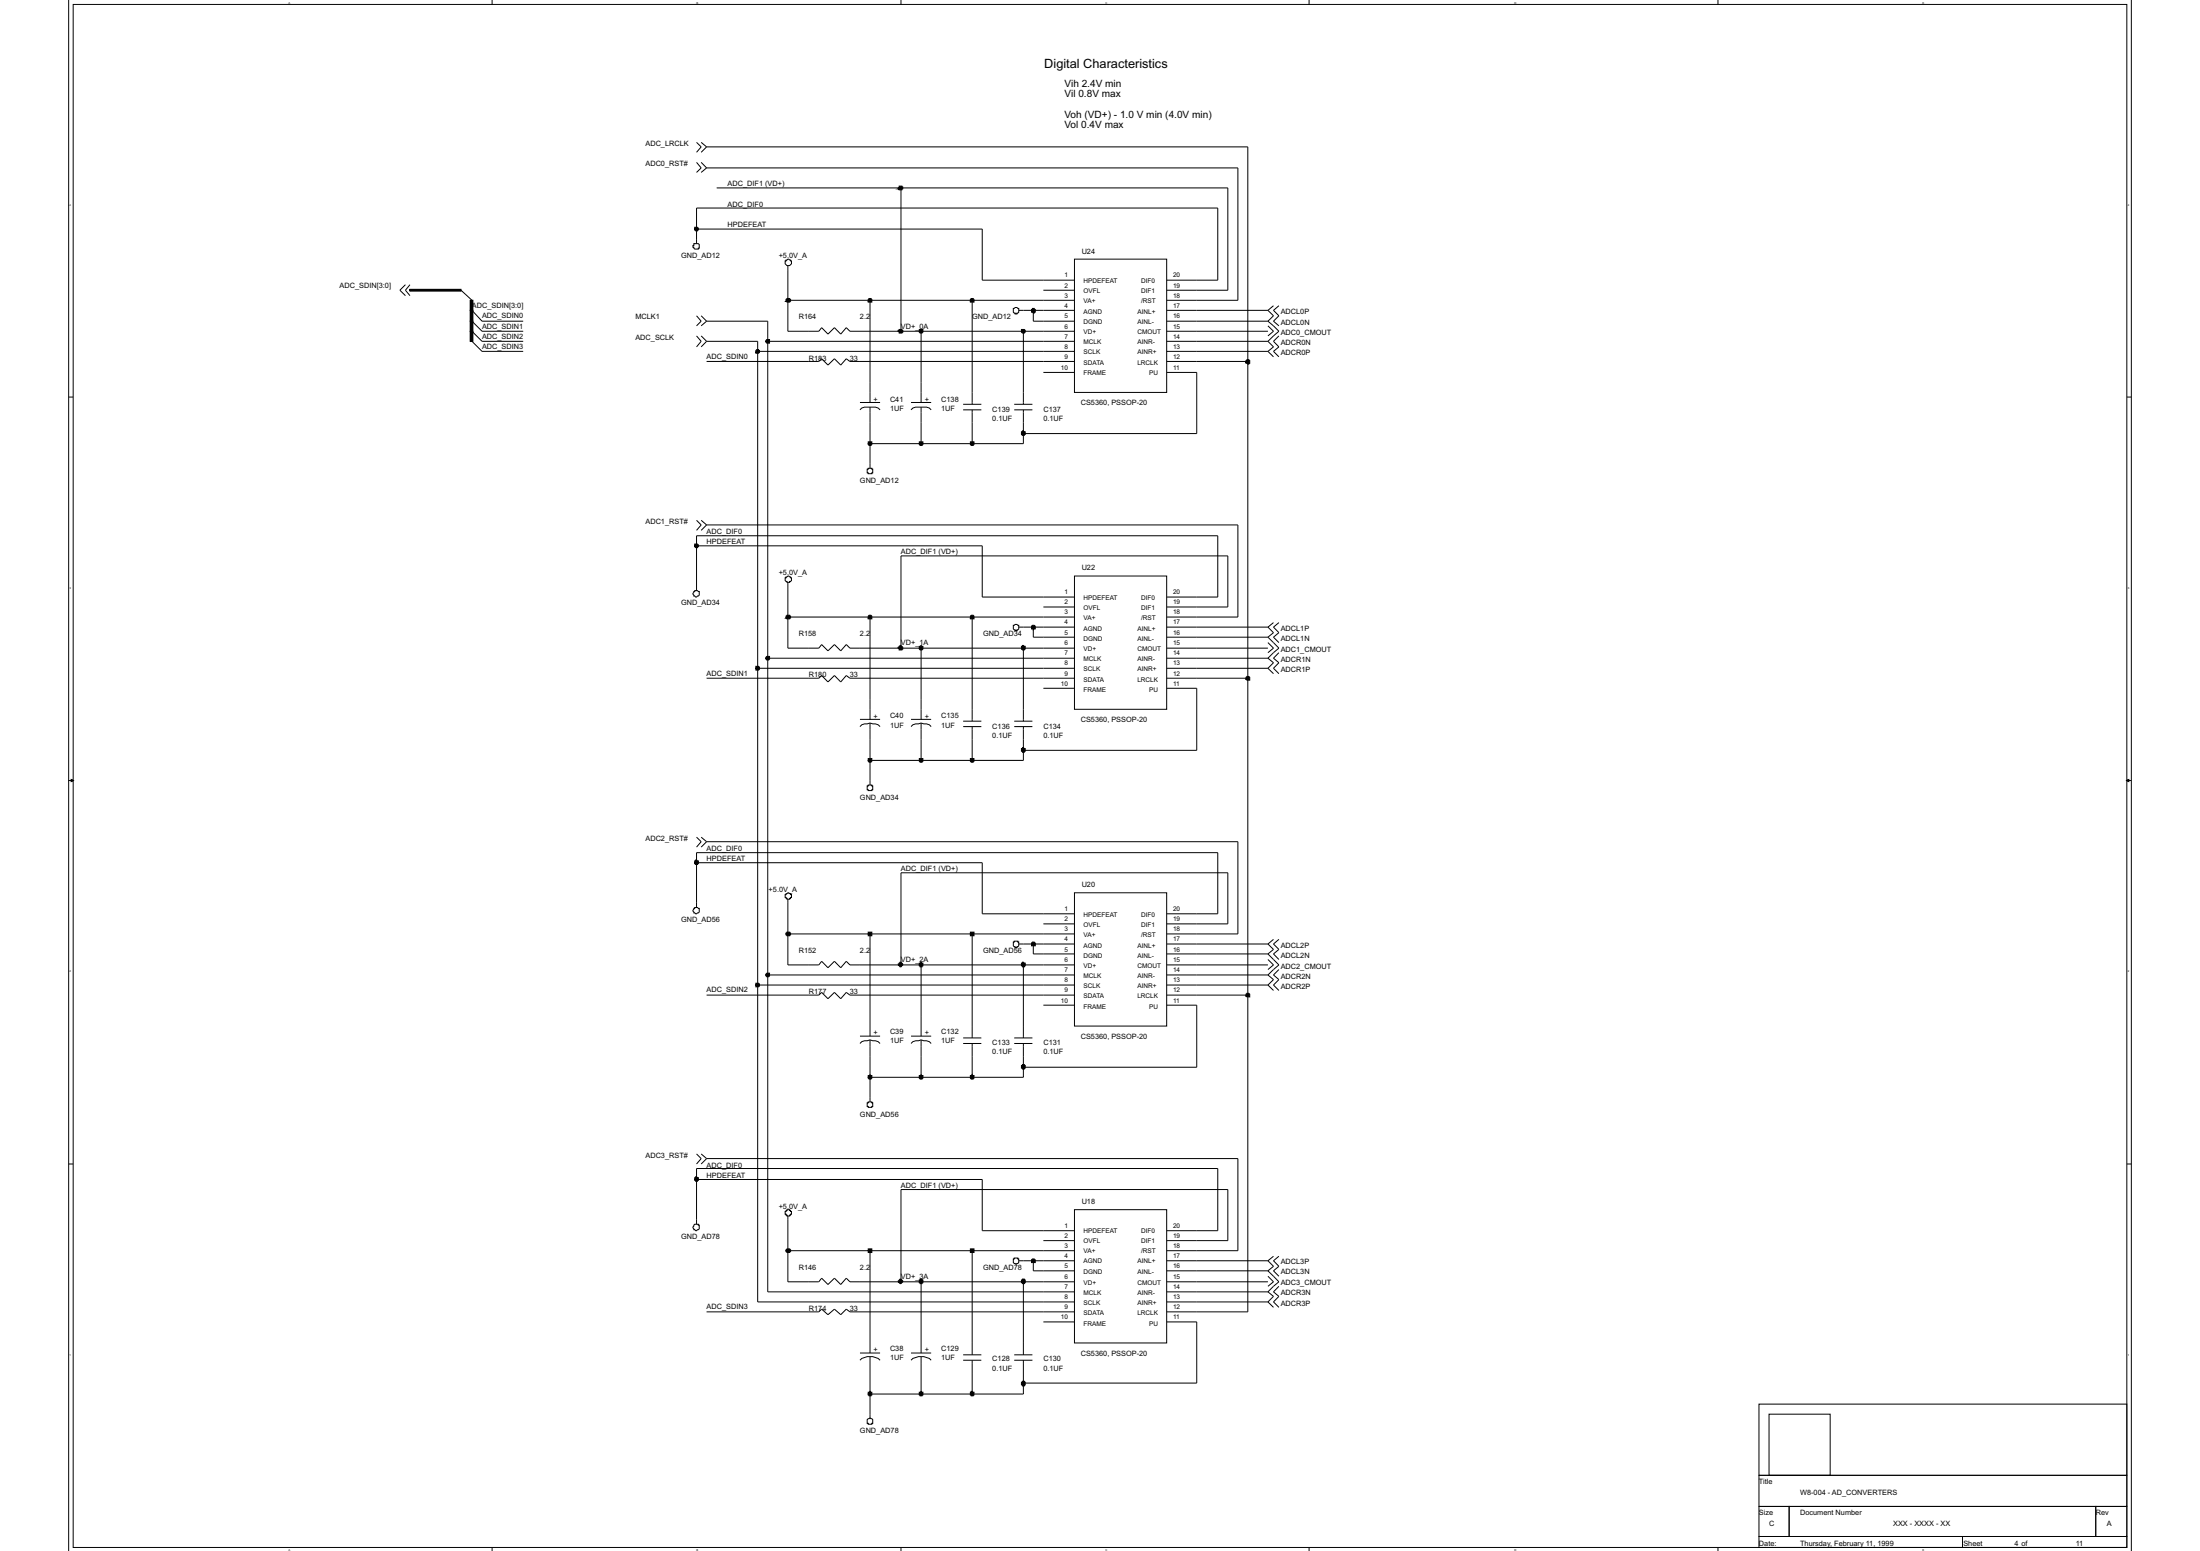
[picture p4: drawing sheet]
<svg xmlns="http://www.w3.org/2000/svg" width="210mm" height="148mm" viewBox="0 0 210 148" stroke-linecap="round" stroke-linejoin="round" font-family="sans-serif">
<g fill="none" stroke="#010202" stroke-width=".1">
<path d="M6.6 0v148.1M47 0v.4M86 0v.4M125 0v.4M164 0v.4M203.4 -.1v148.2M7 .4h196v147.3h-196zM6.6 37.9h.4M203 37.9h.4M47 147.7v.4M86 147.7v.4M125 147.7v.4"/>
<path d="M164 147.7v.4"/>
</g>
<path d="M6.8 74.4l.2 .1-.2 .1z" fill="#010202"/>
<path d="M6.8 74.4l.2 .1-.2 .1z" fill="none" stroke="#010202" stroke-width=".1"/>
<path d="M203 74.5l.2-.1v.2z" fill="#010202"/>
<path d="M6.6 74.5h.4M203 74.5l.2-.1v.2zM203 74.5h.4" fill="none" stroke="#010202" stroke-width=".1"/>
<path d="M6.8 74.4l.2 .1-.2 .1z" fill="#010202"/>
<path d="M6.8 74.4l.2 .1-.2 .1z" fill="none" stroke="#010202" stroke-width=".1"/>
<path d="M203 74.5l.2-.1v.2z" fill="#010202"/>
<path d="M203 74.5l.2-.1v.2zM6.6 111.1h.4M203 111.1h.4" fill="none" stroke="#010202" stroke-width=".1"/>
<path d="M6.8 74.4l.2 .1-.2 .1z" fill="#010202"/>
<path d="M6.8 74.4l.2 .1-.2 .1z" fill="none" stroke="#010202" stroke-width=".1"/>
<path d="M203 74.5l.2-.1v.2z" fill="#010202"/>
<g fill="none" stroke="#010202" stroke-width=".1">
<path d="M77.2 31.6h1l.2-.3 .6 .6 .6-.6 .7 .6 .5-.6 .3 .3h4.9M77.2 34.5h1l.2-.3 .6 .6 .6-.6 .7 .6 .5-.6 .3 .3h1M82.1 38.4h1.9M83 38.8a.99 .99 0 0 1 1 .3M83 38.8a.97 .97 0 0 0-.9 .3M83 36.5v1.9M83 38.8v1.5M87 38.4h1.9M87.9 38.8a.99 .99 0 0 1 1 .3M87.9 38.8a.99 .99 0 0 0-.9 .3M87.9 36.5v1.9M87.9 38.8v1.5"/>
<path d="M91.9 39.1h1.8M91.9 38.6h1.8M92.8 37.4v1.2M92.8 39.1v1.2M96.8 39.1h1.7M96.8 38.6h1.7M97.7 31.6v7M97.7 39.1v1.2M99.6 31.6h3M99.6 34.5h3M99.6 26.7h3M99.6 27.7h3"/>
<path d="M99.6 28.7h3M99.6 29.6h3M99.6 30.6h3M99.6 32.6h3M99.6 33.5h3M99.6 35.5h3M102.6 24.7h8.8v12.7h-8.8zM111.4 31.6h2.8M111.4 34.5h2.8M111.4 26.7h2.8M111.4 27.7h2.8M111.4 28.7h2.8"/>
<path d="M111.4 29.6h2.8M111.4 30.6h2.8M111.4 32.6h2.8M111.4 33.5h2.8M111.4 35.5h2.8M99.6 57h3M99.6 57.9h3M99.6 58.9h3M99.6 59.8h3M102.6 55h8.8v12.7h-8.8zM111.4 57h2.8M111.4 57.9h2.8"/>
<path d="M111.4 58.9h2.8M111.4 59.8h2.8M77.2 61.8h1l.2-.3 .6 .6 .6-.6 .7 .6 .5-.6 .3 .3h1M77.2 64.7h1l.2-.2 .6 .6 .6-.6 .7 .6 .5-.6 .3 .2h1M82.1 68.6h1.9M83 69l.8 .2 .2 .1M83 69l-.7 .2-.2 .1M83 66.7v1.9M83 69v1.6M87 68.6h1.9M87.9 69l.8 .2 .2 .1M87.9 69l-.8 .2-.1 .1"/>
<path d="M87.9 66.7v1.9M87.9 69v1.6M91.9 69.3h1.8M91.9 68.8h1.8M92.8 67.7v1.1M92.8 69.3v1.3M96.8 69.3h1.7M96.8 68.8h1.7M97.7 67.7v1.1M97.7 69.3v1.3M99.6 61.8h3M99.6 64.7h3"/>
<path d="M99.6 60.8h3M99.6 62.8h3M99.6 63.8h3M99.6 65.7h3M111.4 61.8h2.8M111.4 64.7h2.8M111.4 60.8h2.8M111.4 62.8h2.8M111.4 63.8h2.8M111.4 65.7h2.8M203 74.5l.2-.1v.2zM77.2 92.1h1l.2-.4 .6 .6 .6-.6 .7 .6 .5-.6 .3 .4h1"/>
<path d="M77.2 95h1l.2-.3 .6 .6 .6-.6 .7 .6 .5-.6 .3 .3h1M82.1 98.9h1.9M83 99.2l.8 .2 .2 .2M83 99.2l-.7 .2-.2 .2M83 97v1.9M83 99.2v1.6M87 98.9h1.9M87.9 99.2l.8 .2 .2 .2M87.9 99.2l-.8 .2-.1 .2M87.9 97v1.9M87.9 99.2v1.6M91.9 99.6h1.8"/>
<path d="M91.9 99h1.8M92.8 97.9v1.1M92.8 99.6v1.2M96.8 99.6h1.7M96.8 99h1.7M97.7 97.9v1.1M97.7 99.6v1.2M99.6 92.1h3M99.6 87.2h3M99.6 88.2h3M99.6 89.1h3M99.6 90.1h3"/>
<path d="M99.6 91h3M99.6 93h3M99.6 94h3M99.6 95h3M99.6 95.9h3M102.6 85.2h8.8v12.7h-8.8zM111.4 92.1h2.8M111.4 87.2h2.8M111.4 88.2h2.8M111.4 89.1h2.8M111.4 90.1h2.8M111.4 91h2.8"/>
<path d="M111.4 93h2.8M111.4 94h2.8M111.4 95h2.8M111.4 95.9h2.8M99.6 117.4h3M99.6 118.4h3M99.6 119.3h3M102.6 115.4h8.8v12.7h-8.8zM111.4 117.4h2.8M111.4 118.4h2.8M111.4 119.3h2.8M77.2 122.3h1l.2-.3 .6 .6 .6-.6 .7 .6 .5-.6 .3 .3h1"/>
<path d="M77.2 125.2h1l.2-.3 .6 .6 .6-.6 .7 .6 .5-.6 .3 .3h1M82.1 129.1h1.9M83 129.5a1.44 1.44 0 0 1 1 .3M83 129.5a1.38 1.38 0 0 0-.9 .3M83 127.1v2M83 129.5v1.5M87 129.1h1.9M87.9 129.5a1.44 1.44 0 0 1 1 .3M87.9 129.5a1.44 1.44 0 0 0-.9 .3M87.9 127.1v2M87.9 129.5v1.5M91.9 129.8h1.8"/>
<path d="M91.9 129.3h1.8M92.8 128.1v1.2M92.8 129.8v1.2M96.8 129.8h1.7M96.8 129.3h1.7M97.7 128.1v1.2M97.7 129.8v1.2M99.6 122.3h3M99.6 120.3h3M99.6 121.3h3M99.6 123.3h3M99.6 124.2h3"/>
<path d="M99.6 125.2h3M99.6 126.1h3M111.4 122.3h2.8M111.4 120.3h2.8M111.4 121.3h2.8M111.4 123.3h2.8M111.4 124.2h2.8M111.4 125.2h2.8M111.4 126.1h2.8M167.9 134h35.1v6.8h-35.1zM167.9 140.8h35.1v2.9h-35.1zM167.9 143.7h2.9v2.9h-2.9z"/>
<path d="M167.9 146.6h19.4v1.1h-19.4zM170.8 143.7h29.2v2.9h-29.2zM187.3 146.6h15.7v1.1h-15.7zM200 143.7h3v2.9h-3z"/>
</g>
<path d="M97.5 31.4h.3l.1 .3-.3 .1-.1-.2h.2h-.2z" fill="#010202"/>
<path d="M87.9 31.6v4.9M97.5 31.4h.3l.1 .3-.3 .1-.1-.2h.2h-.2zM97.7 31.6h1.9" fill="none" stroke="#010202" stroke-width=".1"/>
<path d="M87.8 31.4h.3v.3l-.3 .1v-.2h.1h-.1z" fill="#010202"/>
<path d="M75.2 28.7v2.9h2M87.8 31.4h.3v.3l-.3 .1v-.2h.1h-.1zM87.9 31.6h9.8M92.8 28.7h6.8" fill="none" stroke="#010202" stroke-width=".1"/>
<path d="M92.6 28.6l.3-.1 .1 .1v.2h-.4v-.1h.2h-.2z" fill="#010202"/>
<path d="M75.2 25.8v2.9M83 28.7h9.8v8.7M92.6 28.6l.3-.1 .1 .1v.2h-.4v-.1h.2h-.2z" fill="none" stroke="#010202" stroke-width=".1"/>
<path d="M83 28.5l.2 .1v.2h-.3v-.1h.1h-.1z" fill="#010202"/>
<path d="M75.2 28.7h7.8v7.8M83 28.5l.2 .1v.2h-.3v-.1h.1h-.1z" fill="none" stroke="#010202" stroke-width=".1"/>
<path d="M75 28.6h.1v-.1h.3l.1 .2h-.1v.1h-.3v-.1h-.1h.2h-.2z" fill="#010202"/>
<path d="M86 17.9h31.2v9.8h-3M75 28.6h.1v-.1h.3l.1 .2h-.1v.1h-.3v-.1h-.1h.2h-.2zM114.2 33.5h6.8" fill="none" stroke="#010202" stroke-width=".1"/>
<path d="M85.8 17.8h.3h.1l-.1 .3h-.3v-.1h-.1l.3-.1-.3 .1z" fill="#010202"/>
<path d="M85.8 17.8h.3h.1l-.1 .3h-.3v-.1h-.1l.3-.1-.3 .1zM119.1 14v20.5h-4.9" fill="none" stroke="#010202" stroke-width=".1"/>
<path d="M118.9 34.4l.3-.1 .1 .1v.3h-.1h-.3v-.1l.2-.1-.2 .1z" fill="#010202"/>
<path d="M67.4 14h51.7M72.3 33.5h27.3M118.9 34.4l.3-.1 .1 .1v.3h-.1h-.3v-.1l.2-.1-.2 .1z" fill="none" stroke="#010202" stroke-width=".1"/>
<path d="M72.2 33.4h.3l-.1 .3h-.2v-.1l.1-.1-.1 .1z" fill="#010202"/>
<path d="M67.4 32.6h4.9v.9M67.4 30.6h5.9v2h26.3M72.2 33.4h.3l-.1 .3h-.2v-.1l.1-.1-.1 .1zM114.2 59.8h6.8M114.2 58.9h4M114.2 63.8h6.8M114.2 64.7h4.9v30.3" fill="none" stroke="#010202" stroke-width=".1"/>
<path d="M119 64.5l.3 .1v.3h-.3l-.1-.1 .2-.1-.2 .1z" fill="#010202"/>
<path d="M82.1 61.8h3.9M97.7 61.8v5.9M119 64.5l.3 .1v.3h-.3l-.1-.1 .2-.1-.2 .1z" fill="none" stroke="#010202" stroke-width=".1"/>
<path d="M97.5 61.7h.1v-.1l.3 .1v.2l-.3 .1-.1-.2h.2h-.2z" fill="#010202"/>
<path d="M87.9 61.8v4.9M97.5 61.7h.1v-.1l.3 .1v.2l-.3 .1-.1-.2h.2h-.2zM97.7 61.8h1.9" fill="none" stroke="#010202" stroke-width=".1"/>
<path d="M87.8 61.7l.1-.1 .2 .1v.2l-.1 .1-.2-.1v-.1h.1h-.1z" fill="#010202"/>
<path d="M75.2 58.9v2.9h2M92.8 58.9h6.8M87.8 61.7l.1-.1 .2 .1v.2l-.1 .1-.2-.1v-.1h.1h-.1zM87.9 61.8h9.8M87.9 70.6v2M97.7 71.6v1" fill="none" stroke="#010202" stroke-width=".1"/>
<path d="M92.6 58.8l.3-.1 .1 .1v.3h-.4v-.1l.2-.1-.2 .1z" fill="#010202"/>
<path d="M75.2 56v2.9M83 58.9h9.8v8.8M92.6 58.8l.3-.1 .1 .1v.3h-.4v-.1l.2-.1-.2 .1zM92.8 70.6v2" fill="none" stroke="#010202" stroke-width=".1"/>
<path d="M83 58.7l.2 .1v.3h-.3v-.1l.1-.1-.1 .1z" fill="#010202"/>
<path d="M75.2 58.9h7.8M83 58.7l.2 .1v.3h-.3v-.1l.1-.1-.1 .1z" fill="none" stroke="#010202" stroke-width=".1"/>
<path d="M75 58.8h.1v-.1h.3l.1 .3h-.1v.1h-.3v-.1h-.1l.2-.1-.2 .1z" fill="#010202"/>
<path d="M75 58.8h.1v-.1h.3l.1 .3h-.1v.1h-.3v-.1h-.1l.2-.1-.2 .1zM83 58.9v7.8M72.3 63.8h27.3" fill="none" stroke="#010202" stroke-width=".1"/>
<path d="M72.2 63.6h.2l.1 .1-.1 .2h-.2v-.1h.1h-.1z" fill="#010202"/>
<path d="M72.2 63.6h.2l.1 .1-.1 .2h-.2v-.1h.1h-.1zM82.1 92.1h3.9M97.7 92.1v5.8M114.2 90.1h6.8M114.2 94h6.8M114.2 89.1h4M114.2 95h4.9" fill="none" stroke="#010202" stroke-width=".1"/>
<path d="M97.5 91.9h.1v-.1l.3 .1v.3h-.1v.1l-.3-.1v-.1h.2h-.2z" fill="#010202"/>
<path d="M87.9 92.1v4.9M97.5 91.9h.1v-.1l.3 .1v.3h-.1v.1l-.3-.1v-.1h.2h-.2zM97.7 92.1h1.9" fill="none" stroke="#010202" stroke-width=".1"/>
<path d="M87.8 91.9l.1-.1 .2 .1v.3h-.1v.1h-.2v-.1v-.1h.1h-.1z" fill="#010202"/>
<path d="M75.2 89.1v3h2M87.8 91.9l.1-.1 .2 .1v.3h-.1v.1h-.2v-.1v-.1h.1h-.1zM87.9 92.1h9.8M92.8 89.1h6.8M87.9 100.8v2M97.7 101.8v1" fill="none" stroke="#010202" stroke-width=".1"/>
<path d="M92.6 88.9h.4v.4h-.4v-.2h.2h-.2z" fill="#010202"/>
<path d="M75.2 86.2v2.9M92.6 88.9h.4v.4h-.4v-.2h.2h-.2zM92.8 100.8v2" fill="none" stroke="#010202" stroke-width=".1"/>
<path d="M92.6 102.6l.2-.1v.1h.2v.3l-.3 .1-.1-.2h.2h-.2z" fill="#010202"/>
<path d="M83 89.1h9.8v8.8M92.6 102.6l.2-.1v.1h.2v.3l-.3 .1-.1-.2h.2h-.2z" fill="none" stroke="#010202" stroke-width=".1"/>
<path d="M82.9 88.9h.3v.4h-.3v-.2h.1h-.1z" fill="#010202"/>
<path d="M75.2 89.1h7.8M82.9 88.9h.3v.4h-.3v-.2h.1h-.1z" fill="none" stroke="#010202" stroke-width=".1"/>
<path d="M75 89h.1v-.1h.3l.1 .3h-.1v.1h-.3l-.1-.2h.2h-.2z" fill="#010202"/>
<path d="M75 89h.1v-.1h.3l.1 .3h-.1v.1h-.3l-.1-.2h.2h-.2zM83 89.1v7.9M99.6 94h-27.3v30.2" fill="none" stroke="#010202" stroke-width=".1"/>
<path d="M72.2 93.8h.2l.1 .3-.1 .1h-.2v-.2h.1h-.1z" fill="#010202"/>
<path d="M72.3 33.5v30.3M119.1 34.5v30.2M72.2 93.8h.2l.1 .3-.1 .1h-.2v-.2h.1h-.1zM119.1 95v30.2" fill="none" stroke="#010202" stroke-width=".1"/>
<path d="M119 94.8l.3 .1v.2h-.3l-.1-.1h.2h-.2z" fill="#010202"/>
<path d="M119 94.8l.3 .1v.2h-.3l-.1-.1h.2h-.2zM75.2 119.3h7.8M114.2 119.3h4M114.2 124.2h6.8" fill="none" stroke="#010202" stroke-width=".1"/>
<path d="M75 119.3h.1v-.1h.3l.1 .2h-.1v.1h-.3l-.1-.2h.2h-.2z" fill="#010202"/>
<path d="M75 119.3h.1v-.1h.3l.1 .2h-.1v.1h-.3l-.1-.2h.2h-.2zM75.2 116.4v2.9M83 119.3v7.8M99.6 119.3h-6.8v8.8M114.2 117.4h2M75.2 122.3h2M92.8 131v2M114.2 120.3h6.8M114.2 125.2h4.9" fill="none" stroke="#010202" stroke-width=".1"/>
<path d="M92.6 119.2h.4v.3h-.4v-.2h.2h-.2z" fill="#010202"/>
<path d="M75.2 119.3v3M83 119.3h9.8M92.6 119.2h.4v.3h-.4v-.2h.2h-.2zM72.3 124.2h27.3" fill="none" stroke="#010202" stroke-width=".1"/>
<path d="M82.9 119.2h.3v.3h-.3v-.2h.1h-.1z" fill="#010202"/>
<path d="M72.3 63.8v30.2M114.2 65.7v5.9h-16.5M82.9 119.2h.3v.3h-.3v-.2h.1h-.1z" fill="none" stroke="#010202" stroke-width=".1"/>
<path d="M97.5 71.4h.1v-.1l.3 .1v.3h-.1v.1l-.3-.1v-.1h.2h-.2z" fill="#010202"/>
<path d="M97.5 71.4h.1v-.1l.3 .1v.3h-.1v.1l-.3-.1v-.1h.2h-.2zM97.7 70.6v1M114.2 95.9v5.9h-16.5" fill="none" stroke="#010202" stroke-width=".1"/>
<path d="M97.5 101.7l.3-.1v.1h.1v.2l-.3 .1-.1-.2h.2h-.2z" fill="#010202"/>
<g fill="none" stroke="#010202" stroke-width=".1">
<path d="M86 17.9v13.7M67.4 34.5h9.8M82.1 34.5h17.5M114.2 31.6h6.8M67.4 64.7h9.8M82.1 64.7h17.5M114.2 61.8h6.8M67.4 95h9.8M82.1 95h17.5M114.2 92.1h6.8M97.5 101.7l.3-.1v.1h.1v.2l-.3 .1-.1-.2h.2h-.2zM97.7 100.8v1"/>
<path d="M67.4 125.2h9.8M82.1 125.2h17.5M114.2 122.3h6.8"/>
</g>
<path d="M85.7 31.5h.1v-.1h.3l.1 .3h-.1v.1h-.3l-.1-.2h.3h-.3z" fill="#010202"/>
<path d="M67.4 16h50.8v12.7h-4M68.4 17.9h17.6M85.7 31.5h.1v-.1h.3l.1 .3h-.1v.1h-.3l-.1-.2h.3h-.3zM86 31.6h1.9M86 83.3v8.8M117.2 83.3v4.9h-3" fill="none" stroke="#010202" stroke-width=".1"/>
<path d="M85.8 91.9l.2-.1v.1l.2 .1-.2 .3-.3-.2h.3h-.3z" fill="#010202"/>
<path d="M86 53v8.8M117.2 53v4.9h-3M85.8 91.9l.2-.1v.1l.2 .1-.2 .3-.3-.2h.3h-.3zM86 83.3h31.2M86 92.1h1.9" fill="none" stroke="#010202" stroke-width=".1"/>
<path d="M85.7 61.8l.3-.2v.1l.2 .1v.1h-.1v.1h-.3l-.1-.2h.3h-.3z" fill="#010202"/>
<path d="M86 53h31.2M85.7 61.8l.3-.2v.1l.2 .1v.1h-.1v.1h-.3l-.1-.2h.3h-.3zM86 61.8h1.9" fill="none" stroke="#010202" stroke-width=".1"/>
<path d="M44.9 28.7h.2v.9h-.2z" fill="#010202"/>
<path d="M44.9 28.7h.2v.9h-.2z" fill="none" stroke="#010202" stroke-width=".1"/>
<path d="M44.9 29.6h.2v1h-.2z" fill="#010202"/>
<path d="M44.9 29.6h.2v1h-.2z" fill="none" stroke="#010202" stroke-width=".1"/>
<path d="M44.9 30.6h.2v1h-.2z" fill="#010202"/>
<path d="M44.9 30.6h.2v1h-.2z" fill="none" stroke="#010202" stroke-width=".1"/>
<path d="M44.9 31.6h.2v1h-.2z" fill="#010202"/>
<g fill="none" stroke="#010202" stroke-width=".1">
<path d="M39.1 27.6h4.9v.2h-4.9zM44.9 31.6h.2v1h-.2zM46 30.6h3.9M46 31.6h3.9M46 32.6h3.9M46 33.5h3.9M73.3 32.6v30.2M114.2 30.6h6.8M114.2 32.6h6.8M114.2 29.6h6.8M67.4 50.1h50.8v8.8M114.2 60.8h6.8"/>
<path d="M114.2 62.8h6.8M67.4 80.3h50.8v8.8M114.2 91h6.8M114.2 93h6.8M67.4 110.6h50.8v8.7M114.2 121.3h6.8M114.2 123.3h6.8"/>
</g>
<path d="M39.1 27.7h4.9" fill="none" stroke="#010202" stroke-width=".17"/>
<path d="M73.2 32.4h.3v.3h-.3h-.1v-.1h.2h-.2z" fill="#010202"/>
<path d="M73.2 32.4h.3v.3h-.3h-.1v-.1h.2h-.2z" fill="none" stroke="#010202" stroke-width=".1"/>
<path d="M73.1 62.7l.1-.1h.3v.3l-.3 .1-.1-.2h.2h-.2z" fill="#010202"/>
<path d="M73.1 62.7l.1-.1h.3v.3l-.3 .1-.1-.2h.2h-.2zM99.6 62.8h-26.3v30.2" fill="none" stroke="#010202" stroke-width=".1"/>
<path d="M73.2 92.9h.3v.2l-.1 .1-.3-.1v-.1h.2h-.2z" fill="#010202"/>
<path d="M73.2 92.9h.3v.2l-.1 .1-.3-.1v-.1h.2h-.2zM99.6 93h-26.3v30.3h26.3M97.7 132h16.5" fill="none" stroke="#010202" stroke-width=".1"/>
<path d="M97.5 131.9h.1v-.1l.3 .1v.2h-.1v.1l-.3-.1 .2-.1-.2 .1z" fill="#010202"/>
<path d="M98.6 59.8v1h1M97.5 131.9h.1v-.1l.3 .1v.2h-.1v.1l-.3-.1 .2-.1-.2 .1zM97.7 131v2M114.2 126.1v5.9" fill="none" stroke="#010202" stroke-width=".1"/>
<path d="M98.5 59.8l.2-.1 .1 .1v.2l-.2 .1v-.1h-.1v-.1l.1-.1-.1 .1z" fill="#010202"/>
<path d="M98.5 59.8l.2-.1 .1 .1v.2l-.2 .1v-.1h-.1v-.1l.1-.1-.1 .1zM98.6 59.8h1M98.6 90.1h1M97.7 120.3h1.9M98.6 120.3v1" fill="none" stroke="#010202" stroke-width=".1"/>
<path d="M98.5 120.2l.2-.1 .1 .1v.3h-.3v-.1l.1-.1-.1 .1z" fill="#010202"/>
<path d="M97.7 59.8h.9M97.7 90.1h.9M98.6 91h1M98.5 120.2l.2-.1 .1 .1v.3h-.3v-.1l.1-.1-.1 .1zM98.6 121.3h1" fill="none" stroke="#010202" stroke-width=".1"/>
<path d="M98.5 89.9l.3 .1v.3h-.3v-.1l.1-.1-.1 .1z" fill="#010202"/>
<path d="M83 70.6v2h4.9M98.5 89.9l.3 .1v.3h-.3v-.1l.1-.1-.1 .1zM98.6 90.1v.9" fill="none" stroke="#010202" stroke-width=".1"/>
<path d="M87.8 72.4h.3v.2l-.1 .1-.2-.1h.1h-.1z" fill="#010202"/>
<path d="M87.8 72.4h.3v.2l-.1 .1-.2-.1h.1h-.1z" fill="none" stroke="#010202" stroke-width=".1"/>
<path d="M82.9 72.4h.3v.2l-.1 .1-.2-.1h.1h-.1z" fill="#010202"/>
<path d="M82.9 72.4h.3v.2l-.1 .1-.2-.1h.1h-.1zM83 72.6v1.9M92.8 72.6h4.9" fill="none" stroke="#010202" stroke-width=".1"/>
<path d="M92.6 72.4h.4v.2l-.3 .1-.1-.1h.2h-.2z" fill="#010202"/>
<path d="M87.9 72.6h4.9M92.6 72.4h.4v.2l-.3 .1-.1-.1h.2h-.2zM83 102.8h4.9" fill="none" stroke="#010202" stroke-width=".1"/>
<path d="M87.8 102.6h.1v-.1v.1h.2v.3l-.3 .1v-.2h.1h-.1z" fill="#010202"/>
<path d="M87.8 102.6h.1v-.1v.1h.2v.3l-.3 .1v-.2h.1h-.1z" fill="none" stroke="#010202" stroke-width=".1"/>
<path d="M82.9 102.6h.1v-.1v.1h.2v.3l-.2 .1-.1-.2h.1h-.1z" fill="#010202"/>
<path d="M82.9 102.6h.1v-.1v.1h.2v.3l-.2 .1-.1-.2h.1h-.1zM83 100.8v3.9M87.9 102.8h9.8M87.9 131v2h-4.9" fill="none" stroke="#010202" stroke-width=".1"/>
<path d="M87.8 132.9l.1-.1 .2 .1v.2l-.3 .1v-.2h.1h-.1z" fill="#010202"/>
<path d="M87.8 132.9l.1-.1 .2 .1v.2l-.3 .1v-.2h.1h-.1z" fill="none" stroke="#010202" stroke-width=".1"/>
<path d="M82.9 132.9l.1-.1 .2 .1v.2l-.2 .1-.1-.2h.1h-.1z" fill="#010202"/>
<path d="M82.9 132.9l.1-.1 .2 .1v.2l-.2 .1-.1-.2h.1h-.1zM83 131v3.9M87.9 133h9.8" fill="none" stroke="#010202" stroke-width=".1"/>
<path d="M92.6 132.9h.1v-.1l.3 .1v.2l-.3 .1-.1-.2h.2h-.2z" fill="#010202"/>
<path d="M66.5 21.9h27.3v4.8M114.2 35.5v5.9M92.6 132.9h.1v-.1l.3 .1v.2l-.3 .1-.1-.2h.2h-.2z" fill="none" stroke="#010202" stroke-width=".1"/>
<path d="M66.3 21.7h.3l.1 .2-.3 .1-.1-.1h.2h-.2z" fill="#010202"/>
<path d="M66.5 19.9v2M66.3 21.7h.3l.1 .2-.3 .1-.1-.1h.2h-.2zM93.8 26.7h5.8M98.6 29.6h1M87.9 40.3v2M92.8 40.3v2" fill="none" stroke="#010202" stroke-width=".1"/>
<path d="M87.8 42.2h.3v.2l-.1 .1-.2-.1v-.1h.1h-.1z" fill="#010202"/>
<path d="M98.6 30.6h1M83 42.3h4.9M87.8 42.2h.3v.2l-.1 .1-.2-.1v-.1h.1h-.1zM97.7 41.4v.9" fill="none" stroke="#010202" stroke-width=".1"/>
<path d="M82.9 42.2h.3v.2l-.1 .1-.2-.1v-.1h.1h-.1z" fill="#010202"/>
<path d="M66.5 21.9v.9M98.6 29.6v1M82.9 42.2h.3v.2l-.1 .1-.2-.1v-.1h.1h-.1zM97.7 41.4h16.5" fill="none" stroke="#010202" stroke-width=".1"/>
<path d="M97.5 41.2h.1v-.1l.3 .1v.3h-.3l-.1-.1h.2h-.2z" fill="#010202"/>
<path d="M66.5 19.9h49.7M83 42.3v1.9M92.8 42.3h4.9M97.5 41.2h.1v-.1l.3 .1v.3h-.3l-.1-.1h.2h-.2zM97.7 40.3v1.1" fill="none" stroke="#010202" stroke-width=".1"/>
<path d="M92.6 42.2h.4v.2l-.3 .1-.1-.2h.2h-.2z" fill="#010202"/>
<path d="M97.7 29.6h.9M83 40.3v2M87.9 42.3h4.9M92.6 42.2h.4v.2l-.3 .1-.1-.2h.2h-.2z" fill="none" stroke="#010202" stroke-width=".1"/>
<path d="M98.5 29.4l.3 .1v.3h-.1v.1l-.2-.1v-.1l.1-.1-.1 .1z" fill="#010202"/>
<path d="M116.2 19.9v6.8h-2M98.5 29.4l.3 .1v.3h-.1v.1l-.2-.1v-.1l.1-.1-.1 .1zM116.2 51.1h-49.7v1h27.3v4.9" fill="none" stroke="#010202" stroke-width=".1"/>
<path d="M66.3 51.9h.3l.1 .3-.3 .1-.1-.2h.2h-.2z" fill="#010202"/>
<path d="M66.3 51.9h.3l.1 .3-.3 .1-.1-.2h.2h-.2zM66.5 52.1v3.9M93.8 57h5.8M116.2 51.1v5.9h-2M66.5 82.3h27.3M116.2 81.4h-49.7v4.8" fill="none" stroke="#010202" stroke-width=".1"/>
<path d="M66.3 82.2h.1v-.1l.3 .1v.2l-.3 .1-.1-.2h.2h-.2z" fill="#010202"/>
<path d="M66.3 82.2h.1v-.1l.3 .1v.2l-.3 .1-.1-.2h.2h-.2zM93.8 82.3v4.9h5.8M116.2 81.4v5.8h-2M66.5 111.5v1h27.3" fill="none" stroke="#010202" stroke-width=".1"/>
<path d="M66.4 112.3l.3 .1v.2h-.1v.1l-.3-.1v-.1h.2h-.2z" fill="#010202"/>
<path d="M66.4 112.3l.3 .1v.2h-.1v.1l-.3-.1v-.1h.2h-.2zM66.5 111.5h49.7v5.9M66.5 112.5v3.9M87.9 122.3v4.8" fill="none" stroke="#010202" stroke-width=".1"/>
<path d="M87.8 122.1h.3v.3h-.1v.1l-.2-.1v-.1h.1h-.1z" fill="#010202"/>
<path d="M93.8 117.4h5.8M114.2 118.4h3M117.2 113.5h-31.2v8.8h-3.9M87.8 122.1h.3v.3h-.1v.1l-.2-.1v-.1h.1h-.1zM97.7 122.3h1.9" fill="none" stroke="#010202" stroke-width=".1"/>
<path d="M85.7 122.2l.3-.1 .2 .2-.3 .2-.1-.2h-.1h.3h-.3z" fill="#010202"/>
<path d="M117.2 113.5v4.9M85.7 122.2l.3-.1 .2 .2-.3 .2-.1-.2h-.1h.3h-.3zM86 122.3h11.7v5.8" fill="none" stroke="#010202" stroke-width=".1"/>
<path d="M97.5 122.1h.3h.1v.3l-.3 .1-.1-.2h.2h-.2z" fill="#010202"/>
<g fill="none" stroke="#010202" stroke-width=".1">
<path d="M66.5 13.6l.4 .4-.4 .5M66.5 15.5l.4 .5-.4 .5M66.9 13.6l.5 .4-.5 .5M66.9 15.5l.5 .5-.5 .5M38.7 27.2l-.5 .5 .5 .5M39.1 27.2l-.4 .5 .4 .5M44 27.7l1.1 1M45.1 29.6l.9 1M45.1 30.6l.9 1M45.1 31.6l.9 1M45.1 32.6l.9 .9M66.2 23.3h.5v.4v.1h-.4l-.1-.2h-.1z"/>
<path d="M66.5 22.8v.5M66.5 32.1l.4 .5-.4 .5M66.5 30.1l.4 .5-.4 .5M66.9 32.1l.5 .5-.5 .5M66.9 30.1l.5 .5-.5 .5M75 24.8a.31 .31 0 0 1 .5 0 .31 .31 0 0 1 0 .5h-.1h-.3l-.2-.1v-.3h.1zM75.2 25.3v.5M96.7 29.4l.2-.1 .3 .1v.4l-.1 .1v.1h-.2v-.1l-.2-.1zM97.2 29.6h.5M121 31.1l.6 .5-.6 .5M121.6 29.2l-.6 .4 .6 .5-.6 .5 1.1 1-1.1 1 .6 .5-.6 .4 .6 .5M122.1 29.2l-.5 .4 .5 .5-.5 .5 .5 .5"/>
<path d="M122.1 32.1l-.5 .5 .5 .5-.5 .4 .5 .5M66.2 56.4h.1h.4v.4l-.1 .1a.24 .24 0 0 1-.4 0 .24 .24 0 0 1 0-.4zM66.5 56v.4M66.5 49.6l.4 .5-.4 .5M66.9 49.6l.5 .5-.5 .5M75 55.1a.3 .3 0 0 1 .5 0 .3 .3 0 0 1 0 .4h-.1v.1h-.3v-.1l-.2-.1v-.3h.1zM75.2 55.6v.4M82.8 44.8h.1v-.1h.3v.1h.1v.3h-.1v.1h-.3v-.1h-.1zM83 44.2v.5M96.7 59.7l.2-.1 .3 .1v.3l-.1 .1v.1h-.2v-.1l-.2-.1zM97.2 59.8h.5M121.6 59.4l-.6 .4 .6 .6-.6 .4 1.1 1-1.1 1 .6 .4-.6 .6 .6 .5"/>
<path d="M122.1 59.4l-.5 .4 .5 .6-.5 .4 .5 .5M66.5 79.9l.4 .4-.4 .5M66.9 79.9l.5 .4-.5 .5M82.8 75h.1v-.1h.3v.1h.1v.4h-.1h-.3h-.1zM83 74.5v.4M121 61.3l.6 .5-.6 .5M122.1 62.3l-.5 .5 .5 .4-.5 .6 .5 .5M66.2 86.7h.1v-.1l.4 .1a.36 .36 0 0 1-.1 .4 .36 .36 0 0 1-.4 0l-.1-.2zM66.5 86.2v.4M75 85.3a.32 .32 0 0 1 .4 0 .32 .32 0 0 1 .1 .3l-.1 .1v.1h-.3v-.1l-.2-.1v-.2h.1zM75.2 85.8v.4M96.7 89.9h.1v-.1h.4v.1v.4h-.1v.1h-.2v-.1h-.2z"/>
<path d="M97.2 90.1h.5M121 91.6l.6 .5-.6 .4M121.6 89.6l-.6 .5 .6 .5-.6 .4 1.1 1.1-1.1 .9 .6 .5-.6 .5 .6 .5M122.1 92.5l-.5 .5 .5 .5-.5 .5 .5 .5M122.1 89.6l-.5 .5 .5 .5-.5 .4 .5 .6M66.2 116.9l.1-.1h.4v.1v.4h-.1a.24 .24 0 0 1-.4 0 .24 .24 0 0 1 0-.3zM66.5 116.4v.4M66.5 110.1l.4 .5-.4 .5M66.9 110.1l.5 .5-.5 .5M75 115.5h.1v-.1h.3v.1l.1 .1v.3h-.1v.1h-.3v-.1h-.2v-.3h.1zM75.2 116v.4M82.8 105.2h.1v-.1h.3v.1h.1v.4h-.1v.1h-.3v-.1h-.1z"/>
<path d="M83 104.7v.4M93.8 112.5v4.9M121.6 119.9l-.6 .4 .6 .5-.6 .5 1.1 1-1.1 1 .6 .4-.6 .5 .6 .6M122.1 119.9l-.5 .4 .5 .5-.5 .5 .5 .5M82.8 135.5l.1-.1a.28 .28 0 0 1 .4 0 .28 .28 0 0 1-.1 .4v.1h-.3v-.1h-.1zM83 134.9v.4M96.7 120.1h.1v-.1h.4a.38 .38 0 0 1-.2 .7l-.3-.2zM97.2 120.3h.5M97.5 122.1h.3h.1v.3l-.3 .1-.1-.2h.2h-.2zM121 121.8l.6 .5-.6 .4M122.1 122.7l-.5 .6 .5 .4-.5 .5 .5 .6M168.9 134.9h5.8v5.9h-5.8z"/>
</g>
<text font-size="1.2" fill="#010202" x="99.7" y="6.5">Digital Characteristics</text>
<g font-size="1" fill="#010202">
<text x="101.6" y="9.2">Vil 0.8V max</text>
<text x="101.6" y="11.2">Voh (VD+) - 1.0 V min (4.0V min)</text>
<text x="101.6" y="8.3">Vih 2.4V min</text>
<text x="101.6" y="12.2">Vol 0.4V max</text>
</g>
<g font-size=".7" fill="#010202">
<text x="61.6" y="13.9">ADC_LRCLK</text>
<text x="61.6" y="15.9">ADC0_RST#</text>
<text x="69.5" y="17.8">ADC_DIF1 (VD+)</text>
<text x="69.5" y="19.8">ADC_DIF0</text>
<text x="69.5" y="21.7">HPDEFEAT</text>
<text x="32.4" y="27.5">ADC_SDIN[3:0]</text>
<text x="45.1" y="29.4">ADC_SDIN[3:0]</text>
<text x="65" y="24.6">GND_AD12</text>
<text x="74.3" y="24.6">+5.0V_A</text>
<text x="103.3" y="24.2">U24</text>
<text x="122.2" y="30">ADCL0P</text>
<text x="46" y="30.4">ADC_SDIN0</text>
<text x="46" y="31.4">ADC_SDIN1</text>
<text x="46" y="32.3">ADC_SDIN2</text>
<text x="46" y="33.3">ADC_SDIN3</text>
<text x="60.7" y="32.4">ADC_SCLK</text>
<text x="60.7" y="30.5">MCLK1</text>
<text x="67.4" y="34.2">ADC_SDIN0</text>
<text x="76.3" y="30.5">R164</text>
<text x="77.2" y="34.4">R183</text>
<text x="81.1" y="34.4">33</text>
<text x="82.1" y="30.5">2.2</text>
<text x="86" y="31.4">VD+_0A</text>
<text x="92.8" y="30.5">GND_AD12</text>
<text x="122.2" y="31">ADCL0N</text>
<text x="122.2" y="33.9">ADCR0P</text>
<text x="122.2" y="32.9">ADCR0N</text>
<text x="122.2" y="32">ADC0_CMOUT</text>
<text x="83.4" y="38.4">+</text>
<text x="85" y="38.3">C41</text>
<text x="85" y="39.2">1UF</text>
<text x="88.3" y="38.4">+</text>
<text x="89.8" y="38.3">C138</text>
<text x="89.8" y="39.2">1UF</text>
<text x="94.7" y="39.3">C139</text>
<text x="94.7" y="40.2">0.1UF</text>
<text x="99.6" y="39.3">C137</text>
<text x="99.6" y="40.2">0.1UF</text>
<text x="103.2" y="38.7">CS5360, PSSOP-20</text>
<text x="82.1" y="46.1">GND_AD12</text>
<text x="61.6" y="50">ADC1_RST#</text>
<text x="67.4" y="51.9">HPDEFEAT</text>
<text x="67.4" y="51">ADC_DIF0</text>
<text x="86" y="52.9">ADC_DIF1 (VD+)</text>
<text x="65" y="57.7">GND_AD34</text>
<text x="74.3" y="54.9">+5.0V_A</text>
<text x="103.3" y="54.4">U22</text>
<text x="67.4" y="64.5">ADC_SDIN1</text>
<text x="76.3" y="60.7">R158</text>
<text x="77.2" y="64.6">R180</text>
<text x="81.1" y="64.6">33</text>
<text x="82.1" y="60.7">2.2</text>
<text x="86" y="61.6">VD+_1A</text>
<text x="93.8" y="60.7">GND_AD34</text>
<text x="122.2" y="60.2">ADCL1P</text>
<text x="122.2" y="61.1">ADCL1N</text>
<text x="122.2" y="64.1">ADCR1P</text>
<text x="122.2" y="63.2">ADCR1N</text>
<text x="122.2" y="62.2">ADC1_CMOUT</text>
<text x="83.4" y="68.6">+</text>
<text x="85" y="68.5">C40</text>
<text x="85" y="69.4">1UF</text>
<text x="88.3" y="68.6">+</text>
<text x="89.8" y="68.5">C135</text>
<text x="89.8" y="69.4">1UF</text>
<text x="94.7" y="69.5">C136</text>
<text x="94.7" y="70.4">0.1UF</text>
<text x="99.6" y="69.5">C134</text>
<text x="99.6" y="70.4">0.1UF</text>
<text x="103.2" y="68.9">CS5360, PSSOP-20</text>
<text x="82.1" y="76.3">GND_AD34</text>
<text x="61.6" y="80.2">ADC2_RST#</text>
<text x="67.4" y="82.2">HPDEFEAT</text>
<text x="67.4" y="81.2">ADC_DIF0</text>
<text x="86" y="83.1">ADC_DIF1 (VD+)</text>
<text x="65" y="88">GND_AD56</text>
<text x="73.4" y="85.1">+5.0V_A</text>
<text x="103.3" y="84.7">U20</text>
<text x="67.4" y="94.7">ADC_SDIN2</text>
<text x="76.3" y="90.9">R152</text>
<text x="77.2" y="94.9">R177</text>
<text x="81.1" y="94.9">33</text>
<text x="82.1" y="90.9">2.2</text>
<text x="86" y="91.8">VD+_2A</text>
<text x="93.8" y="90.9">GND_AD56</text>
<text x="122.2" y="93.4">ADCR2N</text>
<text x="122.2" y="94.3">ADCR2P</text>
<text x="122.2" y="90.4">ADCL2P</text>
<text x="122.2" y="91.4">ADCL2N</text>
<text x="122.2" y="92.4">ADC2_CMOUT</text>
<text x="83.4" y="98.8">+</text>
<text x="85" y="98.7">C39</text>
<text x="85" y="99.6">1UF</text>
<text x="88.3" y="98.8">+</text>
<text x="89.8" y="98.7">C132</text>
<text x="89.8" y="99.6">1UF</text>
<text x="94.7" y="99.7">C133</text>
<text x="94.7" y="100.6">0.1UF</text>
<text x="99.6" y="99.7">C131</text>
<text x="99.6" y="100.6">0.1UF</text>
<text x="103.2" y="99.1">CS5360, PSSOP-20</text>
<text x="82.1" y="106.5">GND_AD56</text>
<text x="61.6" y="110.5">ADC3_RST#</text>
<text x="67.4" y="112.4">HPDEFEAT</text>
<text x="67.4" y="111.4">ADC_DIF0</text>
<text x="86" y="113.3">ADC_DIF1 (VD+)</text>
<text x="65" y="118.2">GND_AD78</text>
<text x="74.3" y="115.3">+5.0V_A</text>
<text x="103.3" y="114.9">U18</text>
<text x="67.4" y="124.9">ADC_SDIN3</text>
<text x="76.3" y="121.2">R146</text>
<text x="77.2" y="125.1">R174</text>
<text x="81.1" y="125.1">33</text>
<text x="82.1" y="121.2">2.2</text>
<text x="86" y="122.1">VD+_3A</text>
<text x="93.8" y="121.2">GND_AD78</text>
<text x="122.2" y="120.7">ADCL3P</text>
<text x="122.2" y="123.6">ADCR3N</text>
<text x="122.2" y="124.6">ADCR3P</text>
<text x="122.2" y="121.6">ADCL3N</text>
<text x="122.2" y="122.7">ADC3_CMOUT</text>
<text x="83.4" y="129">+</text>
<text x="85" y="128.9">C38</text>
<text x="85" y="129.8">1UF</text>
<text x="88.3" y="129">+</text>
<text x="89.8" y="128.9">C129</text>
<text x="89.8" y="129.8">1UF</text>
<text x="94.7" y="129.9">C128</text>
<text x="94.7" y="130.8">0.1UF</text>
<text x="99.6" y="129.9">C130</text>
<text x="99.6" y="130.8">0.1UF</text>
<text x="103.2" y="129.4">CS5360, PSSOP-20</text>
<text x="82.1" y="136.8">GND_AD78</text>
<text x="167.9" y="141.7">Title</text>
<text x="171.8" y="142.6">W8-004 - AD_CONVERTERS</text>
<text x="167.9" y="144.5">Size</text>
<text x="167.9" y="147.5">Date:</text>
<text x="168.9" y="145.6">C</text>
<text x="171.8" y="147.5">Thursday, February 11, 1999</text>
<text x="171.8" y="144.5">Document Number</text>
<text x="180.7" y="145.6">XXX - XXXX - XX</text>
<text x="187.4" y="147.5">Sheet</text>
<text x="192.3" y="147.5">4 of</text>
<text x="198.1" y="147.5">11</text>
<text x="200" y="144.5">Rev</text>
<text x="201.1" y="145.6">A</text>
</g>
<g font-size=".6" fill="#010202">
<text x="101.6" y="26.5">1</text>
<text x="101.6" y="27.4">2</text>
<text x="101.6" y="28.4">3</text>
<text x="101.6" y="29.4">4</text>
<text x="103.4" y="27">HPDEFEAT</text>
<text x="103.4" y="28">OVFL</text>
<text x="103.4" y="28.9">VA+</text>
<text x="103.4" y="30">AGND</text>
<text x="108.6" y="30">AINL+</text>
<text x="108.9" y="27">DIF0</text>
<text x="108.9" y="28">DIF1</text>
<text x="108.9" y="28.9">/RST</text>
<text x="112" y="26.5">20</text>
<text x="112" y="27.4">19</text>
<text x="112" y="28.4">18</text>
<text x="112" y="29.4">17</text>
<text x="101.3" y="35.3">10</text>
<text x="101.6" y="30.4">5</text>
<text x="101.6" y="31.4">6</text>
<text x="101.6" y="32.3">7</text>
<text x="101.6" y="33.3">8</text>
<text x="101.6" y="34.2">9</text>
<text x="103.4" y="30.9">DGND</text>
<text x="103.4" y="31.9">VD+</text>
<text x="103.4" y="32.8">MCLK</text>
<text x="103.4" y="33.8">SCLK</text>
<text x="103.4" y="34.8">SDATA</text>
<text x="103.4" y="35.8">FRAME</text>
<text x="108.6" y="34.8">LRCLK</text>
<text x="108.6" y="30.9">AINL-</text>
<text x="108.6" y="31.9">CMOUT</text>
<text x="108.6" y="32.8">AINR-</text>
<text x="108.6" y="33.8">AINR+</text>
<text x="109.7" y="35.8">PU</text>
<text x="112" y="34.2">12</text>
<text x="112" y="35.3">11</text>
<text x="112" y="30.4">16</text>
<text x="112" y="31.4">15</text>
<text x="112" y="32.3">14</text>
<text x="112" y="33.3">13</text>
<text x="101.6" y="56.7">1</text>
<text x="101.6" y="57.7">2</text>
<text x="101.6" y="58.6">3</text>
<text x="101.6" y="59.6">4</text>
<text x="103.4" y="57.2">HPDEFEAT</text>
<text x="103.4" y="58.2">OVFL</text>
<text x="103.4" y="59.1">VA+</text>
<text x="108.9" y="57.2">DIF0</text>
<text x="108.9" y="58.2">DIF1</text>
<text x="108.9" y="59.1">/RST</text>
<text x="112" y="56.7">20</text>
<text x="112" y="57.7">19</text>
<text x="112" y="58.6">18</text>
<text x="112" y="59.6">17</text>
<text x="101.3" y="65.5">10</text>
<text x="101.6" y="60.6">5</text>
<text x="101.6" y="61.6">6</text>
<text x="101.6" y="62.5">7</text>
<text x="101.6" y="63.5">8</text>
<text x="101.6" y="64.5">9</text>
<text x="103.4" y="60.2">AGND</text>
<text x="103.4" y="61.1">DGND</text>
<text x="103.4" y="62.1">VD+</text>
<text x="103.4" y="63.1">MCLK</text>
<text x="103.4" y="64">SCLK</text>
<text x="103.4" y="65.1">SDATA</text>
<text x="108.6" y="65.1">LRCLK</text>
<text x="108.6" y="60.2">AINL+</text>
<text x="108.6" y="61.1">AINL-</text>
<text x="108.6" y="62.1">CMOUT</text>
<text x="108.6" y="63.1">AINR-</text>
<text x="108.6" y="64">AINR+</text>
<text x="112" y="64.5">12</text>
<text x="112" y="65.5">11</text>
<text x="112" y="60.6">16</text>
<text x="112" y="61.6">15</text>
<text x="112" y="62.5">14</text>
<text x="112" y="63.5">13</text>
<text x="103.4" y="66">FRAME</text>
<text x="109.7" y="66">PU</text>
<text x="101.6" y="86.9">1</text>
<text x="101.6" y="87.9">2</text>
<text x="101.6" y="88.9">3</text>
<text x="101.6" y="89.8">4</text>
<text x="103.4" y="87.5">HPDEFEAT</text>
<text x="103.4" y="88.4">OVFL</text>
<text x="103.4" y="89.4">VA+</text>
<text x="108.9" y="87.5">DIF0</text>
<text x="108.9" y="88.4">DIF1</text>
<text x="108.9" y="89.4">/RST</text>
<text x="112" y="86.9">20</text>
<text x="112" y="87.9">19</text>
<text x="112" y="88.9">18</text>
<text x="112" y="89.8">17</text>
<text x="101.3" y="95.7">10</text>
<text x="101.6" y="90.9">5</text>
<text x="101.6" y="91.8">6</text>
<text x="101.6" y="92.8">7</text>
<text x="101.6" y="93.7">8</text>
<text x="101.6" y="94.7">9</text>
<text x="103.4" y="90.4">AGND</text>
<text x="103.4" y="91.4">DGND</text>
<text x="103.4" y="92.3">VD+</text>
<text x="103.4" y="93.3">MCLK</text>
<text x="103.4" y="94.3">SCLK</text>
<text x="103.4" y="95.2">SDATA</text>
<text x="108.6" y="95.2">LRCLK</text>
<text x="108.6" y="90.4">AINL+</text>
<text x="108.6" y="91.4">AINL-</text>
<text x="108.6" y="92.3">CMOUT</text>
<text x="108.6" y="93.3">AINR-</text>
<text x="108.6" y="94.3">AINR+</text>
<text x="112" y="94.7">12</text>
<text x="112" y="95.7">11</text>
<text x="112" y="90.9">16</text>
<text x="112" y="91.8">15</text>
<text x="112" y="92.8">14</text>
<text x="112" y="93.7">13</text>
<text x="103.4" y="96.3">FRAME</text>
<text x="109.7" y="96.3">PU</text>
<text x="101.6" y="117.2">1</text>
<text x="101.6" y="118.1">2</text>
<text x="101.6" y="119.1">3</text>
<text x="103.4" y="117.7">HPDEFEAT</text>
<text x="103.4" y="118.7">OVFL</text>
<text x="103.4" y="119.6">VA+</text>
<text x="108.9" y="117.7">DIF0</text>
<text x="108.9" y="118.7">DIF1</text>
<text x="108.9" y="119.6">/RST</text>
<text x="112" y="117.2">20</text>
<text x="112" y="118.1">19</text>
<text x="112" y="119.1">18</text>
<text x="101.3" y="125.9">10</text>
<text x="101.6" y="120">4</text>
<text x="101.6" y="121">5</text>
<text x="101.6" y="122.1">6</text>
<text x="101.6" y="123">7</text>
<text x="101.6" y="124">8</text>
<text x="101.6" y="124.9">9</text>
<text x="103.4" y="120.6">AGND</text>
<text x="103.4" y="121.6">DGND</text>
<text x="103.4" y="122.6">VD+</text>
<text x="103.4" y="123.5">MCLK</text>
<text x="103.4" y="124.5">SCLK</text>
<text x="103.4" y="125.5">SDATA</text>
<text x="108.6" y="125.5">LRCLK</text>
<text x="108.6" y="120.6">AINL+</text>
<text x="108.6" y="121.6">AINL-</text>
<text x="108.6" y="122.6">CMOUT</text>
<text x="108.6" y="123.5">AINR-</text>
<text x="108.6" y="124.5">AINR+</text>
<text x="112" y="124.9">12</text>
<text x="112" y="125.9">11</text>
<text x="112" y="120">17</text>
<text x="112" y="121">16</text>
<text x="112" y="122.1">15</text>
<text x="112" y="123">14</text>
<text x="112" y="124">13</text>
<text x="103.4" y="126.5">FRAME</text>
<text x="109.7" y="126.5">PU</text>
</g>
<g font-size=".3" fill="#010202">
<text x="27.5" y=".3">A</text>
<text x="66.5" y=".3">B</text>
<text x="105.5" y=".3">C</text>
<text x="144.6" y=".3">D</text>
<text x="183.5" y=".3">E</text>
<text x="6.6" y="19.7">4</text>
<text x="203.1" y="19.7">4</text>
<text x="6.6" y="56.2">3</text>
<text x="203.1" y="56.2">3</text>
<text x="6.6" y="92.8">2</text>
<text x="203.1" y="92.8">2</text>
<text x="6.6" y="129.4">1</text>
<text x="203.1" y="129.4">1</text>
<text x="27.5" y="148">A</text>
<text x="66.5" y="148">B</text>
<text x="105.5" y="148">C</text>
<text x="144.6" y="148">D</text>
<text x="183.5" y="148">E</text>
</g>
</svg>
